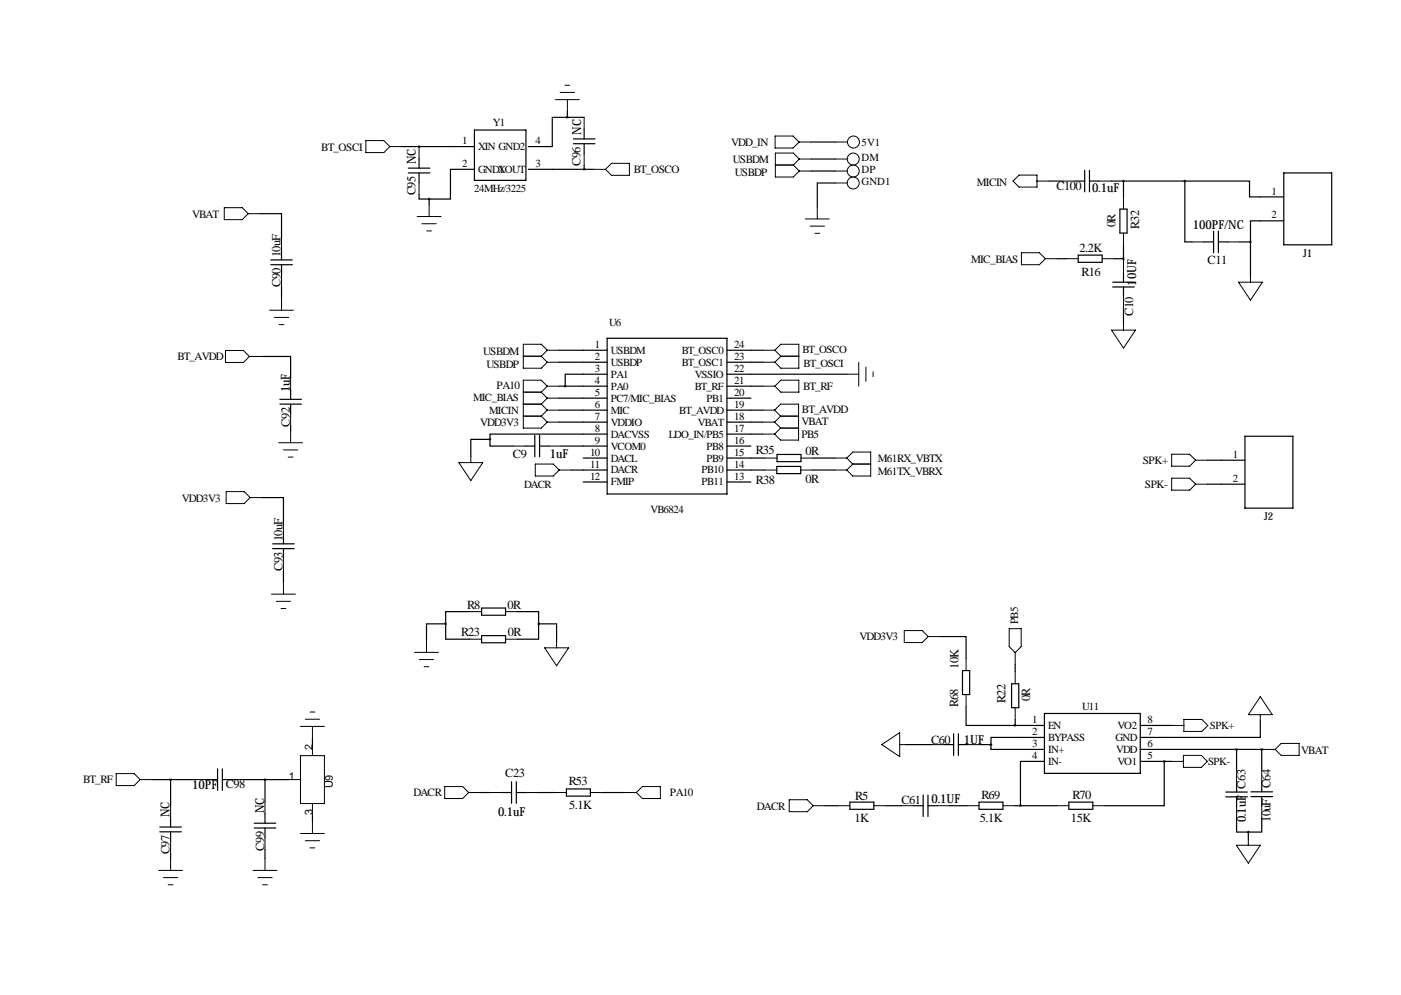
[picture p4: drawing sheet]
<svg xmlns="http://www.w3.org/2000/svg" width="297mm" height="211mm" viewBox="0 0 297 211" stroke-linecap="round" stroke-linejoin="round" font-family="sans-serif">
<g fill="none" stroke="#000" stroke-width=".25">
<path d="M85.2 31.1h15.4M86.6 35.7h4.5M86.6 36.7h4.5M88.8 31.1h.1M88.8 33.6v2.1M88.8 36.7v2M100.6 35.9h-5.1v6.3h-4.5M100.6 27.6h10.9v10.6h-10.9zM112 35.9h13.8M120.3 24.9h-3.2v6.2h-5.1M120.3 24.9h3.6M120.3 23.7v1.2"/>
<path d="M121.6 29.5h4.5M121.6 30.5h4.5M123.9 27.4v2.1M123.9 30.5v2M123.9 35v.9M172 30.1h5.1M172 33.7h5.1M172 36.3h5.1M177.1 38.8h-3.8v5.1M222.4 38.4h3M227.9 38.4h2.1M230 36.1v4.6"/>
<path d="M231 38.4h2M231 36.1v4.6M235.6 38.4h15.6M238.2 38.4v3.4M251.2 38.4h13.7v3.3h7.3M251.2 38.4v12.9h1.5M272.2 36.7h10.1v15.2h-10.1zM55.2 45.3h4.5v5.2M57.4 55.1h4.6M57.4 56.1h4.6M59.7 53.1v2M59.7 56.1v2.1"/>
<path d="M88.8 41.2v1h2.2M91 42.2v1.2M224.2 54.9h1.9M228.6 54.1h5.1v1.5h-5.1zM235.9 59.8h4.6M236.2 54.9h2M237.4 44.3h1.6v5.1h-1.6zM238.2 52v3.3M238.2 57.8v2M255.3 51.3h2M257.3 49v4.6M258.3 51.3h2"/>
<path d="M258.3 49v4.6M262.9 51.3h2.2M265.1 51.3v7.3M272.2 46.8h-7.1v4.5M55.4 75.6h6.2v4.5M59.7 60.7v2.5M118.6 74.3h10.1M118.6 76.8h10.1M128.7 79.3h-8.9v2.6M128.7 71.7h25.4v33h-25.4zM154.1 74.3h7.6M154.1 76.8h7.6"/>
<path d="M154.1 79.3h25.4M235.9 60.8h4.6M238.2 60.8v2.1M238.2 65.4v3.3M59.3 84.7h4.6M59.3 85.7h4.6M61.6 82.6v2.1M61.6 85.7v2M61.6 90.3v1M103.9 93.2v1.4h4.9M103.9 93.2h-4.1v3.6M111.4 94.6h2"/>
<path d="M113.4 92.3v4.6M114.4 94.6h2M114.4 92.3v4.6M118.6 81.9h10.1M118.6 84.4h10.1M118.6 87h10.1M118.6 89.5h10.1M119 94.6h9.7M121.1 99.7h7.6M123.6 97.1h5.1M128.7 92h-24.8v1.2M154.1 81.9h7.6"/>
<path d="M154.1 84.4h5.1M154.1 87h7.6M154.1 89.5h7.6M154.1 92h7.6M154.1 94.6h5.1M154.1 97.1h8.1M154.1 99.7h8.1M164.7 98.9h5.1v1.5h-5.1zM164.7 96.4h5.1v1.5h-5.1zM172.3 99.7h4.7M172.4 97.1h4.6M256 97.6h8"/>
<path d="M264 92.5h10.1v15.2h-10.1zM55.6 105.5h4.5v5.2M57.8 115.3h4.6M57.8 116.3h4.6M60.1 113.3v2M60.1 116.3v2.1M123.6 102.2h5.1M154.1 102.2h5.1M256 102.7h8M60.1 120.9v2.5M94.5 132.3v3.2h5.1M94.5 132.3h-4.1v3.5"/>
<path d="M99.6 129.7h-5.1v2.6M102.1 128.9h5.1v1.5h-5.1zM102.1 134.8h5.1v1.5h-5.1zM109.7 129.7h4.5v2.6M114.2 132.3v3.2h-4.5M114.2 132.3h3.8v3.8M199.3 135h5.5v4.6M66.2 156.6v1.1M192 157.9h5.6M200.2 157.9h2M202.2 155.6v4.6M203.2 157.9h2"/>
<path d="M203.2 155.6v4.6M204.1 142.2h1.5v5.1h-1.5zM204.8 149.8v4h10.4M207.8 157.9h2.3M210.1 157.9v1h11.3M214.5 145h1.5v5.1h-1.5zM215.2 153.8h6.2M215.2 152.6v1.2M215.2 140.9v1.5M221.4 156.4h-11.3v1.5M221.4 151.3h20.4v12.7h-20.4zM241.8 158.9h26"/>
<path d="M241.8 153.8h6.7M262.2 158.9v4.5M267.2 152.8v3.6h-25.4M267.5 158.9v4.4M32.3 165.3h9.3M33.9 175.4h4.6M33.9 176.4h4.6M36.2 165.3v5.5M36.2 173.3v2.1M36.2 176.4v2M44.1 165.3h2M46.1 163v4.6"/>
<path d="M47.1 165.3h2.1M47.1 163v4.6M51.7 165.3h9.5M53.9 174.5h4.6M53.9 175.6h4.6M56.2 165.3v4.7M56.2 172.5v2M56.2 175.6v2M66.2 172.9v1.3M101.9 168h2M106.4 168h2.1M108.5 165.7v4.6"/>
<path d="M109.5 168h2M109.5 165.7v4.6M114 168h3.6M120.1 167.3h5.1v1.5h-5.1zM127.7 168h4.7M175 170.8h2.6M180.2 170.1h5.1v1.5h-5.1zM187.8 170.8h3.4M193.7 170.8h2M195.7 168.5v4.6M196.7 170.8h2.1M196.7 168.5v4.6"/>
<path d="M201.3 170.8h3.7M207.6 170.1h5v1.5h-5zM215.2 170.8h8.9M221.4 161.4h-5v9.4M226.6 170.1h5.1v1.5h-5.1zM241.8 161.4h6.6M246.8 161.4v9.4h-12.6M246.8 161.4h.1M259.9 168.9h4.6M259.9 167.9h4.6M262.2 173.5v2.9h2.5M262.2 165.9v2"/>
<path d="M262.2 168.9v2.1M264.7 176.4v1.5M265.2 168.9h4.6M265.2 167.9h4.6M267.5 173.5v2.9h-2.8M267.5 165.9v2M267.5 168.9v2M36.2 180.9v1.1M56.2 180.1v1.9"/>
</g>
<g fill="none" stroke="#000" stroke-width=".21">
<path d="M118.8 19.6h3M119.8 18.1h1M77.6 29.8h3.8l1.3 1.3-1.3 1.2h-3.8zM82.7 31.1h2.5M88.8 31.1v2.5M88.8 38.7v2.5M117.8 21.1h5M120.3 21.1v2.6M123.9 24.9v2.5M123.9 32.5v2.5M125.8 35.9h2.6M129.6 34.6h3.9v2.6h-3.9l-1.2-1.3z"/>
<path d="M164.3 28.8h3.8l1.3 1.3-1.3 1.3h-3.8zM164.4 35h3.8M168.2 35l1.3 1.3M169.4 30.1h2.6M169.5 33.7h2.5M169.5 36.3h2.5M169.5 33.7l-1.3 1.3M169.5 33.7l-1.3-1.3h-3.8v5.1h3.8l1.3-1.2M177.1 33.7h2.5M177.1 36.3h2.5M177.1 38.8h2.5M177.1 30.1h2.6"/>
<path d="M214.8 38.4l1.3-1.3h3.8v2.6h-3.8zM219.9 38.4h2.5M225.4 38.4h2.5M233 38.4h2.6M47.5 44h3.9l1.2 1.3-1.2 1.3h-3.9zM52.6 45.3h2.6M59.7 50.5v2.6M59.7 58.2v2.5M88.4 45.9h5.1M89.5 47.4h3M90.5 49h1M91 43.4v2.5"/>
<path d="M170.7 46.4h5.1M171.8 47.9h3M172.8 49.5h1M173.3 43.9v2.5M216.6 53.6h3.8l1.2 1.3-1.2 1.2h-3.8zM221.6 54.9h2.6M226.1 54.9h2.5M233.7 54.9h2.5M238.2 41.8v2.5M238.2 49.4v2.6M238.2 55.3v2.5M252.7 51.3h2.6"/>
<path d="M260.3 51.3h2.6M262.6 59.8h5.1l-2.6 3.8zM265.1 58.6v1.2M47.8 74.3h3.8l1.3 1.3-1.3 1.2h-3.8zM52.9 75.6h2.5M57.1 65.8h5.1M58.2 67.3h3M59.2 68.8h1M59.7 63.2v2.6M110.9 75.5h3.9M114.8 75.5l1.2 1.3M116 74.3h2.6"/>
<path d="M116 74.3l-1.2-1.3h-3.9v5.1h3.9l1.2-1.3M116 76.8h2.6M116 74.3l-1.2 1.2M161.7 74.3h2.6M161.7 76.8h2.6M164.3 74.3l1.3 1.2M164.3 74.3l1.3-1.3h3.8v5.1h-3.8l-1.3-1.3M165.6 75.5h3.8M165.6 75.5l-1.3 1.3M179.5 79.3h2.6M182.1 76.8v5.1M183.6 77.8v3.1"/>
<path d="M185.1 78.8v1M235.7 70h5l-2.5 3.8zM238.2 62.9v2.5M238.2 68.7v1.3M59.1 93.9h5.1M60.1 95.4h3M61.1 96.9h1M61.6 80.1v2.5M61.6 87.7v2.6M61.6 91.3v2.6M97.3 98.1h5.1l-2.6 3.8zM99.8 96.8v1.3"/>
<path d="M108.8 94.6h2.6M110.9 88.2h3.9M110.9 85.7h3.9M110.9 83.1h3.9M113.5 98.4h3.8l1.3 1.3-1.3 1.2h-3.8zM114.8 85.7l1.2 1.3M114.8 83.1l1.2 1.3M114.8 88.2l1.2 1.3M116 87h2.6M116 87l-1.2 1.2M116 81.9l-1.2-1.3h-3.9v10.2h3.9l1.2-1.3M116 84.4h2.6"/>
<path d="M116 84.4l-1.2 1.3M116 81.9h2.6M116 81.9l-1.2 1.2M116 89.5h2.6M116.4 94.6h2.6M118.6 99.7h2.5M161.7 87h2.5M161.7 92h2.5M161.7 89.5h2.5M161.7 81.9h2.6M162.2 99.7h2.5M162.2 97.1h2.5"/>
<path d="M164.2 87l1.3-1.3h3.8v7.6h-3.8l-1.3-1.3M164.2 89.5l1.3 1.3M164.2 87l1.3 1.2M165.5 88.2h3.8M165.5 90.8h3.8M165.5 90.8l-1.3 1.2M165.5 88.2l-1.3 1.3M165.6 80.6h3.8v2.5h-3.8l-1.3-1.2zM169.8 99.7h2.5M169.8 97.1h2.6M177 97.1h2.5M177 99.7h2.5"/>
<path d="M179.5 97.1l1.3-1.3h3.8v5.1h-3.8l-1.3-1.2M179.5 97.1l1.3 1.3M180.8 98.4h3.8M180.8 98.4l-1.3 1.3M248.4 96.3h3.8l1.3 1.3-1.3 1.2h-3.8zM253.5 97.6h2.5M48 104.2h3.8l1.2 1.3-1.2 1.3h-3.8zM53 105.5h2.6M60.1 110.7v2.6M60.1 118.4v2.5M248.4 101.4h3.8l1.3 1.3-1.3 1.2h-3.8zM253.5 102.7h2.5"/>
<path d="M57.6 126h5M58.6 127.5h3M59.6 129h1M60.1 123.4v2.6M87.9 138.3h5.1M88.9 139.8h3M90.4 135.8v2.5M99.6 129.7h2.5M99.6 135.5h2.5M107.2 129.7h2.5M107.2 135.5h2.5M115.5 137.4h5l-2.5 3.8z"/>
<path d="M118 136.1v1.3M191.7 133.7h3.8l1.3 1.3-1.3 1.2h-3.8zM196.8 135h2.5M204.8 139.6v2.6M214 133.3h2.5v3.8l-1.3 1.3-1.2-1.3zM215.2 138.4v2.5M63.7 154h5.1M64.7 152.5h3.1M65.7 151h1.1M66.2 154v2.6M66.2 157.7v2.5M89.9 141.4h1"/>
<path d="M186.9 157.9l3.9-2.6v5.1zM190.8 157.9h1.2M197.6 157.9h2.6M204.8 147.3v2.5M205.2 157.9h2.6M215.2 142.4v2.6M215.2 150.1v2.5M248.5 153.8h2.5M251 152.5h3.8l1.3 1.3-1.3 1.3h-3.8zM267.2 151.5v1.3M267.2 147.7l2.5 3.8h-5zM267.8 158.9h2.6"/>
<path d="M270.4 158.9l1.2-1.3h3.8v2.6h-3.8zM24.6 164h3.8l1.3 1.3-1.3 1.3h-3.8zM29.7 165.3h2.6M36.2 170.8v2.5M36.2 178.4v2.5M41.6 165.3h2.5M49.2 165.3h2.5M56.2 170v2.5M56.2 177.6v2.5M61.2 165.3h2.5M63.7 160.2h5.1v10.2h-5.1zM63.7 176.7h5.1"/>
<path d="M64.7 178.2h3.1M65.7 179.8h1.1M66.2 170.4v2.5M66.2 174.2v2.5M94.3 166.8h3.8l1.3 1.2-1.3 1.3h-3.8zM99.4 168h2.5M103.9 168h2.5M111.5 168h2.5M117.6 168h2.5M125.2 168h2.5M132.4 168h2.5M134.9 168l1.3-1.2h3.8v2.5h-3.8z"/>
<path d="M167.3 169.6h3.8l1.3 1.2-1.3 1.3h-3.8zM172.4 170.8h2.6M177.6 170.8h2.6M185.3 170.8h2.5M191.2 170.8h2.5M198.8 170.8h2.5M205 170.8h2.6M212.6 170.8h2.6M224.1 170.8h2.5M231.7 170.8h2.5M248.4 161.4h2.5M250.9 160.2h3.8l1.3 1.2-1.3 1.3h-3.8z"/>
<path d="M262.1 179.2h5.1l-2.5 3.8zM262.2 163.4v2.5M262.2 171v2.5M264.7 177.9v1.3M267.5 163.3v2.6M267.5 170.9v2.6M33.6 184.5h5.1M34.6 186.1h3.1M35.7 187.6h1M36.2 182v2.5M53.6 184.5h5.1M54.7 186.1h3"/>
<path d="M55.7 187.6h1M56.2 182v2.5"/>
<circle cx="180.9" cy="38.8" r="1.27"/>
<circle cx="180.9" cy="36.3" r="1.27"/>
<circle cx="180.9" cy="33.7" r="1.27"/>
<circle cx="180.9" cy="30.1" r="1.27"/>
</g>
<path d="M216.3 170.8a.05 .05 0 0 0 .1 0 .05 .05 0 0 0-.1 0zM246.8 161.4a.05 .05 0 0 0 .1 0 .05 .05 0 0 0-.1 0zM88.8 31.1a.05 .05 0 0 0 .1 0 .05 .05 0 0 0-.1 0zM123.8 35.9a.05 .05 0 0 0 .1 0 .05 .05 0 0 0-.1 0zM119.8 81.9a.05 .05 0 0 0 .1 0 .05 .05 0 0 0-.1 0zM264.6 176.4a.05 .05 0 0 0 .1 0 .05 .05 0 0 0-.1 0z" fill="#000" stroke="#000" stroke-width=".51"/>
<g font-size="2.6">
<text x="123.2" y="28.6" transform="rotate(-90 123.2 28.6)">NC</text>
<text x="88.2" y="34.8" transform="rotate(-90 88.2 34.8)">NC</text>
<text x="123.1" y="35.2" transform="rotate(-90 123.1 35.2)">C96</text>
<text x="88.1" y="41.4" transform="rotate(-90 88.1 41.4)">C95</text>
<text x="224" y="40.3">C100</text>
<text x="231.6" y="40.7">0.1uF</text>
<text x="228.9" y="53.4">2.2K</text>
<text x="236.5" y="48.2" transform="rotate(-90 236.5 48.2)">0R</text>
<text x="241.5" y="48.6" transform="rotate(-90 241.5 48.6)">R32</text>
<text x="252.9" y="48.6">100PF/NC</text>
<text x="59.5" y="54.5" transform="rotate(-90 59.5 54.5)">10uF</text>
<text x="229.3" y="58.5">R16</text>
<text x="256" y="56.1">C11</text>
<text x="59.5" y="60.9" transform="rotate(-90 59.5 60.9)">C90</text>
<text x="240.9" y="60.5" transform="rotate(-90 240.9 60.5)">10UF</text>
<text x="240.2" y="67" transform="rotate(-90 240.2 67)">C10</text>
<text x="61.4" y="83.2" transform="rotate(-90 61.4 83.2)">1uF</text>
<text x="61.4" y="90.5" transform="rotate(-90 61.4 90.5)">C92</text>
<text x="108.7" y="97">C9</text>
<text x="116.6" y="97">1uF</text>
<text x="160.2" y="96.4">R35</text>
<text x="170.8" y="96.4">0R</text>
<text x="160.3" y="102.6">R38</text>
<text x="170.8" y="102.5">0R</text>
<text x="59.9" y="114.7" transform="rotate(-90 59.9 114.7)">10uF</text>
<text x="59.9" y="121.1" transform="rotate(-90 59.9 121.1)">C93</text>
<text x="99" y="129.1">R8</text>
<text x="107.6" y="129.1">0R</text>
<text x="97.8" y="134.9">R23</text>
<text x="107.7" y="134.9">0R</text>
<text x="203.2" y="141.9" transform="rotate(-90 203.2 141.9)">10K</text>
<text x="213.2" y="149" transform="rotate(-90 213.2 149)">R22</text>
<text x="218.4" y="148.7" transform="rotate(-90 218.4 148.7)">0R</text>
<text x="203.1" y="150" transform="rotate(-90 203.1 150)">R68</text>
<text x="197.4" y="157.7">C60</text>
<text x="204.4" y="157.7">1UF</text>
<text x="40.7" y="167.3">10PF</text>
<text x="47.9" y="167.2">C98</text>
<text x="107.1" y="164.7">C23</text>
<text x="120.6" y="166.4">R53</text>
<text x="264.1" y="167.2" transform="rotate(-90 264.1 167.2)">C63</text>
<text x="269.4" y="167.2" transform="rotate(-90 269.4 167.2)">C64</text>
<text x="36" y="173.3" transform="rotate(-90 36 173.3)">NC</text>
<text x="56" y="172.5" transform="rotate(-90 56 172.5)">NC</text>
<text x="105.6" y="172.9">0.1uF</text>
<text x="120.7" y="171.5">5.1K</text>
<text x="181.3" y="169.6">R5</text>
<text x="191.1" y="170.4">C61</text>
<text x="197.5" y="170.2">0.1UF</text>
<text x="208.1" y="169.5">R69</text>
<text x="227.4" y="169.5">R70</text>
<text x="181.2" y="174.2">1K</text>
<text x="207.7" y="174.3">5.1K</text>
<text x="227.1" y="174.3">15K</text>
<text x="264.1" y="174.3" transform="rotate(-90 264.1 174.3)">0.1uF</text>
<text x="269.4" y="174.3" transform="rotate(-90 269.4 174.3)">10uF</text>
<text x="36" y="181.1" transform="rotate(-90 36 181.1)">C97</text>
<text x="56" y="180.3" transform="rotate(-90 56 180.3)">C99</text>
</g>
<g font-size="2.4">
<text x="68.1" y="31.9">BT_OSCI</text>
<text x="155" y="30.9">VDD_IN</text>
<text x="155.4" y="34.5">USBDM</text>
<text x="134.4" y="36.8">BT_OSCO</text>
<text x="155.8" y="37.3">USBDP</text>
<text x="207.1" y="39.4">MICIN</text>
<text x="40.7" y="46.2">VBAT</text>
<text x="205.9" y="55.7">MIC_BIAS</text>
<text x="37.6" y="76.3">BT_AVDD</text>
<text x="102.5" y="75.3">USBDM</text>
<text x="103.1" y="78.1">USBDP</text>
<text x="105.3" y="82.4">PA10</text>
<text x="170.3" y="82.7">BT_RF</text>
<text x="170" y="87.7">BT_AVDD</text>
<text x="101.8" y="90.4">VDD3V3</text>
<text x="169.9" y="92.9">PB5</text>
<text x="169.9" y="90.2">VBAT</text>
<text x="186.1" y="100.7">M61TX_VBRX</text>
<text x="186.1" y="97.9">M61RX_VBTX</text>
<text x="242.3" y="98.4">SPK+</text>
<text x="38.5" y="106.4">VDD3V3</text>
<text x="242.8" y="103.4">SPK-</text>
<text x="182.2" y="135.7">VDD3V3</text>
<text x="215.9" y="132.4" transform="rotate(-90 215.9 132.4)">PB5</text>
<text x="275.9" y="159.8">VBAT</text>
<text x="17.6" y="166">BT_RF</text>
<text x="87.7" y="168.8">DACR</text>
<text x="142" y="168.8">PA10</text>
<text x="160.5" y="171.7">DACR</text>
</g>
<g font-size="2.3">
<text x="104.5" y="26.7">Y1</text>
<text x="98" y="30.6">1</text>
<text x="98" y="35.4">2</text>
<text x="101.3" y="31.8">XIN GND2</text>
<text x="113.5" y="35.4">3</text>
<text x="113.5" y="30.6">4</text>
<text x="182.7" y="34.2">DM</text>
<text x="182.7" y="30.9">5V1</text>
<text x="100.6" y="40.6">24MHz/3225</text>
<text x="101.3" y="36.6">GND1</text>
<text x="105.6" y="36.6">XOUT</text>
<text x="182.7" y="36.8">DP</text>
<text x="182.7" y="39.3">GND1</text>
<text x="269.6" y="41.2">1</text>
<text x="269.6" y="46.3">2</text>
<text x="276.3" y="54.4">J1</text>
<text x="129.2" y="69">U6</text>
<text x="126.1" y="73.8">1</text>
<text x="126.1" y="76.3">2</text>
<text x="129.5" y="75">USBDM</text>
<text x="129.5" y="77.5">USBDP</text>
<text x="144.5" y="77.5">BT_OSC1</text>
<text x="144.5" y="75">BT_OSC0</text>
<text x="155.7" y="76.3">23</text>
<text x="155.7" y="73.8">24</text>
<text x="170.1" y="74.8">BT_OSCO</text>
<text x="170.4" y="77.8">BT_OSCI</text>
<text x="126.1" y="78.8">3</text>
<text x="126.1" y="81.4">4</text>
<text x="126.1" y="83.9">5</text>
<text x="129.5" y="80.1">PA1</text>
<text x="129.5" y="82.6">PA0</text>
<text x="147.3" y="82.6">BT_RF</text>
<text x="147.3" y="80.1">VSSIO</text>
<text x="155.7" y="83.9">20</text>
<text x="155.7" y="81.4">21</text>
<text x="155.7" y="78.8">22</text>
<text x="100.3" y="84.9">MIC_BIAS</text>
<text x="103.7" y="87.7">MICIN</text>
<text x="126.1" y="86.5">6</text>
<text x="126.1" y="89">7</text>
<text x="129.5" y="85.1">PC7/MIC_BIAS</text>
<text x="129.5" y="87.7">MIC</text>
<text x="144" y="87.7">BT_AVDD</text>
<text x="149.8" y="85.1">PB1</text>
<text x="155.7" y="89">18</text>
<text x="155.7" y="86.5">19</text>
<text x="126.1" y="91.5">8</text>
<text x="126.1" y="94.1">9</text>
<text x="129.5" y="90.2">VDDIO</text>
<text x="129.5" y="92.8">DACVSS</text>
<text x="129.5" y="95.3">VCOM0</text>
<text x="141.8" y="92.8">LDO_IN/PB5</text>
<text x="148" y="90.2">VBAT</text>
<text x="149.8" y="95.3">PB8</text>
<text x="155.7" y="94.1">16</text>
<text x="155.7" y="91.5">17</text>
<text x="125.1" y="96.6">10</text>
<text x="125.1" y="99.2">11</text>
<text x="125.1" y="101.7">12</text>
<text x="129.5" y="97.8">DACL</text>
<text x="129.5" y="100.4">DACR</text>
<text x="148.8" y="100.4">PB10</text>
<text x="149.8" y="97.8">PB9</text>
<text x="155.7" y="101.7">13</text>
<text x="155.7" y="99.2">14</text>
<text x="155.7" y="96.6">15</text>
<text x="261.4" y="97.1">1</text>
<text x="111.1" y="103.5">DACR</text>
<text x="129.5" y="102.9">FMIP</text>
<text x="148.8" y="102.9">PB11</text>
<text x="261.4" y="102.1">2</text>
<text x="137.9" y="108.7">VB6824</text>
<text x="268" y="110.3">J2</text>
<text x="218.9" y="155.8">2</text>
<text x="218.9" y="153.3">1</text>
<text x="222.2" y="154.5">EN</text>
<text x="229.4" y="150.5">U11</text>
<text x="236.9" y="154.5">VO2</text>
<text x="243.3" y="153.3">8</text>
<text x="243.3" y="155.8">7</text>
<text x="256.5" y="154.5">SPK+</text>
<text x="66.2" y="158.9" transform="rotate(-90 66.2 158.9)">2</text>
<text x="218.9" y="160.9">4</text>
<text x="218.9" y="158.4">3</text>
<text x="222.2" y="159.6">IN+</text>
<text x="222.2" y="157.1">BYPASS</text>
<text x="236.5" y="157.1">GND</text>
<text x="236.6" y="159.6">VDD</text>
<text x="243.3" y="158.4">6</text>
<text x="243.3" y="160.9">5</text>
<text x="61.2" y="165.3">1</text>
<text x="70.6" y="167.1" transform="rotate(-90 70.6 167.1)">U9</text>
<text x="222.2" y="162.2">IN-</text>
<text x="236.9" y="162.2">VO1</text>
<text x="256.1" y="162.2">SPK-</text>
<text x="66.2" y="172.8" transform="rotate(-90 66.2 172.8)">3</text>
</g>
</svg>
